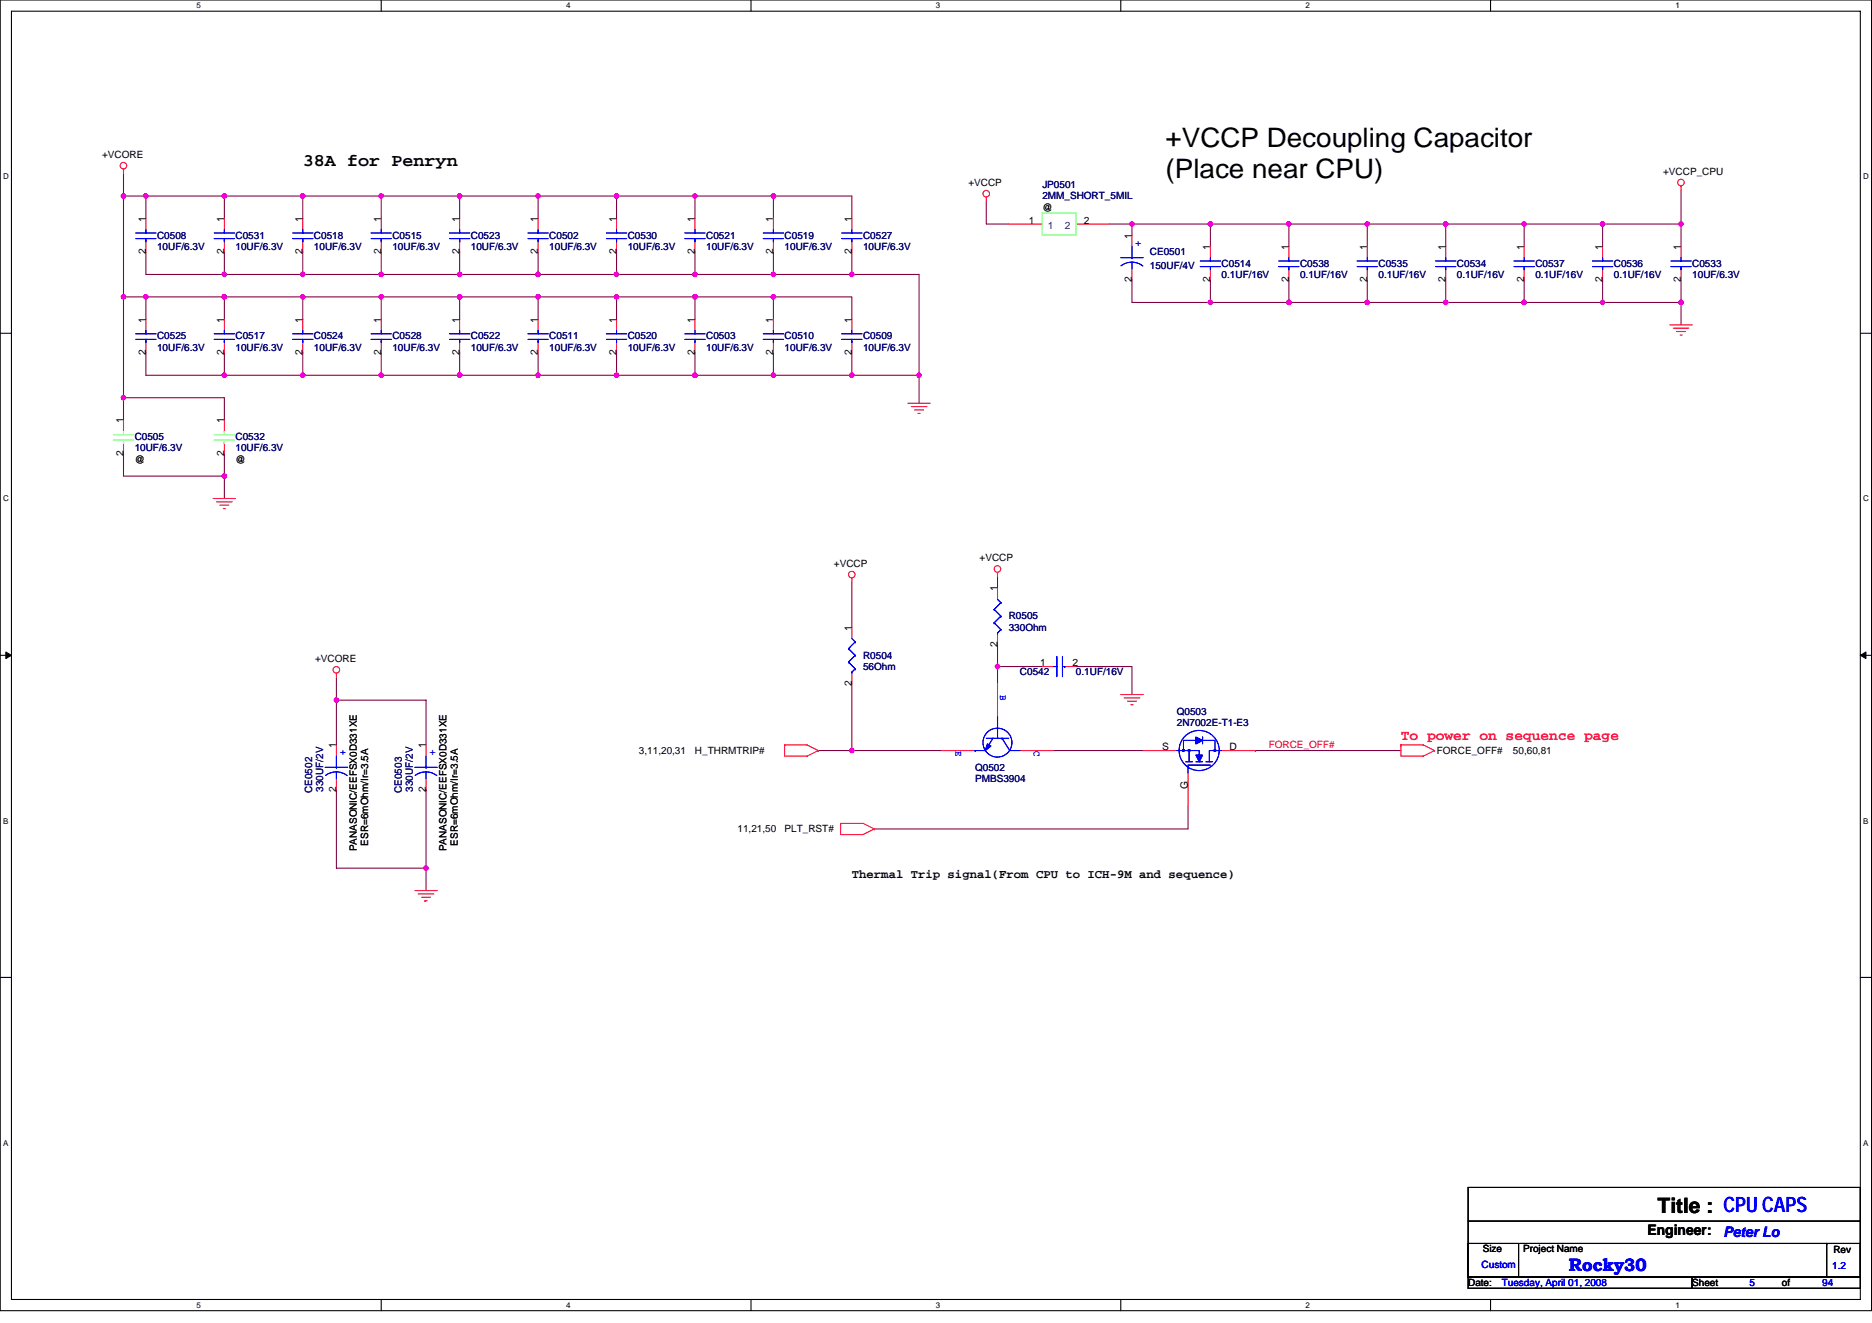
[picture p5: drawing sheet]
<svg xmlns="http://www.w3.org/2000/svg" width="297mm" height="210mm" viewBox="0 0 297 210" stroke-linecap="round" stroke-linejoin="round" font-family="sans-serif">
<path d="M0 0h297v208h-297zM1.8 1.8h293.4v204.4h-293.4z" fill="none" stroke="#000" stroke-width=".17"/>
<g fill="#fff">
<path d="M31.2 .2h.7v1.4h-.7z"/>
<path d="M31.2 206.4h.7v1.5h-.7z"/>
</g>
<path d="M60.5 0v1.8M60.5 206.2v1.8" fill="none" stroke="#000" stroke-width=".17"/>
<g fill="#fff">
<path d="M89.8 .2h.7v1.4h-.7z"/>
<path d="M89.8 206.4h.7v1.5h-.7z"/>
</g>
<path d="M119.2 0v1.8M119.2 206.2v1.8" fill="none" stroke="#000" stroke-width=".17"/>
<g fill="#fff">
<path d="M148.5 .2h.7v1.4h-.7z"/>
<path d="M148.5 206.4h.7v1.5h-.7z"/>
</g>
<path d="M177.8 0v1.8M177.8 206.2v1.8" fill="none" stroke="#000" stroke-width=".17"/>
<g fill="#fff">
<path d="M207.2 .2h.7v1.4h-.7z"/>
<path d="M207.2 206.4h.7v1.5h-.7z"/>
</g>
<path d="M236.5 0v1.8M236.5 206.2v1.8" fill="none" stroke="#000" stroke-width=".17"/>
<g fill="#fff">
<path d="M265.9 .2h.6v1.4h-.6z"/>
<path d="M265.9 206.4h.6v1.5h-.6z"/>
<path d="M.5 27.3h.9v1.4h-.9z"/>
<path d="M295.6 27.3h.9v1.4h-.9z"/>
<path d="M.5 78.4h.9v1.5h-.9z"/>
<path d="M295.6 78.4h.9v1.5h-.9z"/>
</g>
<path d="M0 52.9h1.8M295.2 52.9h1.8" fill="none" stroke="#000" stroke-width=".17"/>
<g fill="#fff">
<path d="M.5 129.6h.8v1.4h-.8z"/>
<path d="M295.6 129.6h.9v1.4h-.9z"/>
</g>
<path d="M0 104h1.8M295.2 104h1.8" fill="none" stroke="#000" stroke-width=".17"/>
<path d="M.9 103.5l.9 .5-.9 .5zM295.2 104l.9-.5v1z" fill="#000" stroke="#000" stroke-width=".16"/>
<g fill="#fff">
<path d="M.5 180.7h.8v1.4h-.8z"/>
<path d="M295.6 180.7h.9v1.4h-.9z"/>
</g>
<path d="M0 155.1h1.8M295.2 155.1h1.8M233 188.5h62.2v14.2h-62.2zM233 197.4h8v5.3h-8zM233 193.8h62.2M241.1 197.4h48.8M289.9 197.4h5.3v5.3h-5.3zM289.9 197.4h.1M295.2 193.8h.1M233 202.7h35.5v1.8h-35.5zM268.5 202.7h26.7v1.8h-26.7z" fill="none" stroke="#000" stroke-width=".17"/>
<g fill="none" stroke="#800040" stroke-width=".17">
<path d="M19.6 31.1h3.6M19.6 27.6v3.5M19.6 31.1h.1M19.6 31.1v35.6M23.2 31.1h112v3.6M23.2 31.1v3.6M23.2 31.1h.1M35.6 31.1h.1M35.6 31.1v3.6M48 31.1h.1M48 31.1v3.6M60.5 31.1h.1"/>
<path d="M60.5 31.1v3.6M72.9 31.1v3.6M72.9 31.1h.1M85.4 31.1h.1M85.4 31.1v3.6M97.8 31.1v3.6M97.8 31.1h.1M110.3 31.1v3.6M110.3 31.1h.1M122.7 31.1v3.6M122.7 31.1h.1M156.5 32v3.6h3.6"/>
<path d="M176.1 35.6h3.5v1.7M179.6 35.6h.1M179.6 35.6h12.5M192.1 35.6v3.5M192.1 35.6h12.4M204.5 35.6h.1M204.5 35.6v3.5M204.5 35.6h62.2M217 35.6v3.5M217 35.6h.1M229.4 35.6v3.5M229.4 35.6h.1"/>
<path d="M241.8 35.6v3.5M241.8 35.6h.1M254.3 35.6v3.5M254.3 35.6h.1M266.7 35.6v3.5M266.7 30.2v5.4M19.6 47.1h.1M19.6 47.1h3.6M23.2 47.1v3.6M23.2 47.1h.1M23.2 40v3.6h12.4M23.2 56v3.6h12.4"/>
<path d="M23.2 47.1h24.8M35.6 47.1v3.6M35.6 59.6h.1M35.6 47.1h.1M35.6 43.6h.1M35.6 40v3.6M35.6 43.6h110.2v16M35.6 56v3.6M35.6 59.6h12.4M48 47.1v3.6M48 43.6h.1M48 56v3.6"/>
<path d="M48 40v3.6M48 47.1h12.5M48 59.6h12.5M60.5 56v3.6M60.5 47.1h.1M60.5 47.1v3.6M60.5 40v3.6M60.5 59.6h.1M60.5 43.6h.1M60.5 59.6h24.9M60.5 47.1h24.9M72.9 47.1v3.6"/>
<path d="M72.9 47.1h.1M72.9 59.6h.1M72.9 43.6h.1M72.9 40v3.6M72.9 56v3.6M85.4 47.1v3.6M85.4 40v3.6M85.4 43.6h.1M85.4 56v3.6M85.4 47.1h12.4M85.4 59.6h12.4M97.8 59.6h.1"/>
<path d="M97.8 47.1h.1M97.8 47.1v3.6M97.8 43.6h.1M97.8 56v3.6M97.8 40v3.6M97.8 59.6h24.9M97.8 47.1h24.9M110.3 47.1h.1M110.3 47.1v3.6M110.3 43.6h.1M110.3 56v3.6M110.3 40v3.6"/>
<path d="M110.3 59.6h.1M122.7 47.1h12.5v3.6M122.7 56v3.6M122.7 47.1v3.6M122.7 40v3.6M122.7 59.6h12.5M122.7 43.6h.1M135.2 43.6h.1M135.2 40v3.6M135.2 59.6h.1M135.2 56v3.6M135.2 59.6h10.6"/>
<path d="M145.8 59.6v4.4M179.6 44.4v3.6h12.5M192.1 48h.1M192.1 44.4v3.6M192.1 48h74.6M204.5 44.4v3.6M204.5 48h.1M217 48h.1M217 44.4v3.6M229.4 44.4v3.6M229.4 48h.1M241.8 44.4v3.6"/>
<path d="M241.8 48h.1M254.3 48h.1M254.3 44.4v3.6M266.7 44.4v3.6M266.7 48h.1M266.7 48v3.6M19.6 72v3.6h16M19.6 63.1h16v3.6M19.6 63.1h.1M35.6 75.6v3.5M35.6 72h.1M35.6 72v3.6"/>
<path d="M135.2 92.5v7.1M158.3 91.6v1.7M53.4 111.1h.1M53.4 111.1h14.2v7.1M53.4 107.6v3.5M53.4 111.1v7.1M129.8 119.1h5.4M135.2 119.1h.1M135.2 108.5v10.6M135.2 119.1h14.2M158.3 105.8h7.1M158.3 102.2v3.6"/>
<path d="M158.3 105.8h.1M158.3 105.8v2.7M167.2 119.1h14.2M170.7 105.8h8.9v4.4M199.2 119.1h.1M199.2 119.1h23.1M53.4 125.3v12.5h14.2M67.6 125.3h.1M67.6 137.8v3.6M67.6 125.3v12.5M188.5 128v3.6h-49.8"/>
</g>
<g fill="#f0f" stroke="#f0f" stroke-width=".17">
<circle cx="35.6" cy="31.1" r=".35"/>
<circle cx="110.3" cy="59.5" r=".35"/>
<circle cx="97.8" cy="59.5" r=".35"/>
<circle cx="48" cy="31.1" r=".35"/>
<circle cx="60.5" cy="31.1" r=".35"/>
<circle cx="122.7" cy="47.1" r=".35"/>
<circle cx="110.3" cy="47.1" r=".35"/>
<circle cx="85.4" cy="31.1" r=".35"/>
<circle cx="48" cy="59.5" r=".35"/>
<circle cx="35.6" cy="59.5" r=".35"/>
<circle cx="135.2" cy="43.5" r=".35"/>
<circle cx="48" cy="47.1" r=".35"/>
<circle cx="35.6" cy="47.1" r=".35"/>
<circle cx="97.8" cy="47.1" r=".35"/>
<circle cx="72.9" cy="47.1" r=".35"/>
<circle cx="60.5" cy="47.1" r=".35"/>
<circle cx="23.1" cy="47.1" r=".35"/>
<circle cx="19.6" cy="47.1" r=".35"/>
<circle cx="19.6" cy="63.1" r=".35"/>
<circle cx="48" cy="43.5" r=".35"/>
<circle cx="85.4" cy="47.1" r=".35"/>
<circle cx="97.8" cy="43.5" r=".35"/>
<circle cx="72.9" cy="31.1" r=".35"/>
<circle cx="122.7" cy="31.1" r=".35"/>
<circle cx="254.3" cy="48" r=".35"/>
<circle cx="145.8" cy="59.5" r=".35"/>
<circle cx="135.2" cy="59.5" r=".35"/>
<circle cx="204.5" cy="35.5" r=".35"/>
<circle cx="85.4" cy="59.5" r=".35"/>
<circle cx="72.9" cy="59.5" r=".35"/>
<circle cx="110.3" cy="43.5" r=".35"/>
<circle cx="35.6" cy="43.5" r=".35"/>
<circle cx="60.5" cy="59.5" r=".35"/>
<circle cx="85.4" cy="43.5" r=".35"/>
<circle cx="266.7" cy="35.5" r=".35"/>
<circle cx="254.3" cy="35.5" r=".35"/>
<circle cx="72.9" cy="43.5" r=".35"/>
<circle cx="204.5" cy="48" r=".35"/>
<circle cx="192.1" cy="48" r=".35"/>
<circle cx="216.9" cy="48" r=".35"/>
<circle cx="60.5" cy="43.5" r=".35"/>
<circle cx="241.8" cy="48" r=".35"/>
<circle cx="229.4" cy="48" r=".35"/>
<circle cx="122.7" cy="59.5" r=".35"/>
<circle cx="266.7" cy="48" r=".35"/>
<circle cx="135.2" cy="119.1" r=".35"/>
<circle cx="35.6" cy="75.6" r=".35"/>
<circle cx="53.4" cy="111.1" r=".35"/>
<circle cx="67.6" cy="137.8" r=".35"/>
<circle cx="110.3" cy="31.1" r=".35"/>
<circle cx="97.8" cy="31.1" r=".35"/>
<circle cx="19.6" cy="31.1" r=".35"/>
<circle cx="216.9" cy="35.5" r=".35"/>
<circle cx="192.1" cy="35.5" r=".35"/>
<circle cx="179.6" cy="35.5" r=".35"/>
<circle cx="241.8" cy="35.5" r=".35"/>
<circle cx="229.4" cy="35.5" r=".35"/>
<circle cx="23.1" cy="31.1" r=".35"/>
<circle cx="122.7" cy="43.5" r=".35"/>
<circle cx="158.3" cy="105.8" r=".35"/>
</g>
<g fill="none" stroke="#f00" stroke-width=".17">
<path d="M19.6 26.8v.8M23.2 34.7v1.7M23.2 38.2v1.8M35.6 34.7v1.7M35.6 38.2v1.8M48 34.7v1.7M48 38.2v1.8M60.5 34.7v1.7M60.5 38.2v1.8M72.9 34.7v1.7M72.9 38.2v1.8M85.4 34.7v1.7"/>
<path d="M85.4 38.2v1.8M97.8 34.7v1.7M97.8 38.2v1.8M110.3 34.7v1.7M110.3 38.2v1.8M122.7 34.7v1.7M122.7 38.2v1.8M135.2 34.7v1.7M135.2 38.2v1.8M156.5 31.3v.7M160.1 35.6h5.3M170.7 35.6h5.4"/>
<path d="M179.6 37.3v1.8M192.1 39.1v1.8M204.5 39.1v1.8M217 39.1v1.8M229.4 39.1v1.8M241.8 39.1v1.8M254.3 39.1v1.8M266.7 29.5v.7M266.7 39.1v1.8M23.2 50.7v1.8M23.2 54.2v1.8M35.6 50.7v1.8"/>
<path d="M35.6 54.2v1.8M48 50.7v1.8M48 54.2v1.8M60.5 50.7v1.8M60.5 54.2v1.8M72.9 50.7v1.8M72.9 54.2v1.8M85.4 50.7v1.8M85.4 54.2v1.8M97.8 50.7v1.8M97.8 54.2v1.8M110.3 50.7v1.8"/>
<path d="M110.3 54.2v1.8M122.7 50.7v1.8M122.7 54.2v1.8M135.2 50.7v1.8M135.2 54.2v1.8M179.6 42.7v1.7M192.1 42.7v1.7M204.5 42.7v1.7M217 42.7v1.7M229.4 42.7v1.7M241.8 42.7v1.7M254.3 42.7v1.7"/>
<path d="M265 51.6h3.5M265.5 52.1h2.5M266 52.6h1.5M266.6 53.2h.3M266.7 42.7v1.7M19.6 66.7v1.8M19.6 70.2v1.8M33.8 79.1h3.6M34.4 79.7h2.4M35.6 66.7v1.8M35.6 70.2v1.8M144.1 64h3.5"/>
<path d="M144.6 64.5h2.5M145.1 65.1h1.5M145.7 65.6h.3M34.9 80.2h1.4M35.4 80.7h.4M135.2 91.7v.8M135.2 99.6v1.7M158.3 90.8v.8M158.3 93.3v1.8M53.4 106.8v.8M53.4 118.2v1.8M67.6 118.2v1.8"/>
<path d="M124.5 118.2h3.6l1.7 .9M124.5 118.2v1.8h3.6l1.7-.9M124.5 118.2h.1M129.8 119.1h.1M135.2 106.7v1.8M149.4 119.1h5.3M158.3 100.5v1.7M158.3 108.5v5.3M161.8 119.1h5.4M165.4 105.8h1.8M168.9 105.8h1.8M177.8 110.2h3.6"/>
<path d="M178.4 110.8h2.5M178.9 111.3h1.4M179.4 111.8h.4M181.4 119.1h5.3M193.8 119.1h5.4M222.3 118.2h3.5l1.8 .9M222.3 118.2v1.8h3.5l1.8-.9M222.3 118.2h.1M227.6 119.1h.1M53.4 123.6v1.7M67.6 123.6v1.7M133.4 130.7h3.5l1.8 .9"/>
<path d="M133.4 130.7v1.8h3.5l1.8-.9M133.4 130.7h.1M138.7 131.6h.1M188.5 122.7v5.3M65.8 141.4h3.6M66.4 141.9h2.5M66.9 142.4h1.4M67.4 143h.1M67.4 143h.4"/>
<circle cx="19.6" cy="26.3" r=".52"/>
<circle cx="156.5" cy="30.7" r=".52"/>
<circle cx="266.7" cy="29" r=".52"/>
<circle cx="135.2" cy="91.2" r=".52"/>
<circle cx="158.3" cy="90.3" r=".52"/>
<circle cx="53.4" cy="106.3" r=".52"/>
</g>
<g fill="none" stroke="#00f" stroke-width=".17">
<path d="M21.5 37h3.3M21.5 37.9h3.3M23.2 36.4v.6M23.2 38.2h.1M23.2 37.9v.3M34 37h3.2M34 37.9h3.2M35.6 36.4v.6M35.6 38.2h.1M35.6 37.9v.3M46.4 37h3.3M46.4 37.9h3.3"/>
<path d="M48 36.4v.6M48 38.2h.1M48 37.9v.3M58.9 37h3.2M58.9 37.9h3.2M60.5 36.4v.6M60.5 38.2h.1M60.5 37.9v.3M71.3 37h3.2M71.3 37.9h3.2M72.9 36.4v.6M72.9 38.2h.1"/>
<path d="M72.9 37.9v.3M83.8 37h3.2M83.8 37.9h3.2M85.4 36.4v.6M85.4 38.2h.1M85.4 37.9v.3M96.2 37h3.2M96.2 37.9h3.2M97.8 36.4v.6M97.8 38.2h.1M97.8 37.9v.3M108.7 37h3.2"/>
<path d="M108.7 37.9h3.2M110.3 36.4v.6M110.3 38.2h.1M110.3 37.9v.3M121.1 37h3.2M121.1 37.9h3.2M122.7 36.4v.6M122.7 38.2h.1M122.7 37.9v.3M133.6 37h3.2M133.6 37.9h3.2M135.2 36.4v.6"/>
<path d="M135.2 38.2h.1M135.2 37.9v.3M179.6 39.1v1.8M21.5 53h3.3M21.5 53.9h3.3M23.2 52.5v.5M23.2 54.2h.1M23.2 53.9v.3M34 53h3.2M34 53.9h3.2M35.6 52.5v.5M35.6 54.2h.1"/>
<path d="M35.6 53.9v.3M46.4 53h3.3M46.4 53.9h3.3M48 52.5v.5M48 54.2h.1M48 53.9v.3M58.9 53h3.2M58.9 53.9h3.2M60.5 52.5v.5M60.5 54.2h.1M60.5 53.9v.3M71.3 53h3.2"/>
<path d="M71.3 53.9h3.2M72.9 52.5v.5M72.9 54.2h.1M72.9 53.9v.3M83.8 53h3.2M83.8 53.9h3.2M85.4 52.5v.5M85.4 54.2h.1M85.4 53.9v.3M96.2 53h3.2M96.2 53.9h3.2M97.8 52.5v.5"/>
<path d="M97.8 54.2h.1M97.8 53.9v.3M108.7 53h3.2M108.7 53.9h3.2M110.3 52.5v.5M110.3 54.2h.1M110.3 53.9v.3M121.1 53h3.2M121.1 53.9h3.2M122.7 52.5v.5M122.7 54.2h.1M122.7 53.9v.3"/>
<path d="M133.6 53h3.2M133.6 53.9h3.2M135.2 52.5v.5M135.2 54.2h.1M135.2 53.9v.3M177.8 40.9h3.6M179.6 41.6l1.1 .2 .6 .4M179.6 41.6l-1.1 .2-.6 .4M179.6 41.6v1.1M179.6 40.9h.1M190.5 41.4h3.2M190.5 42.3h3.2"/>
<path d="M192.1 40.9v.5M192.1 42.7h.1M192.1 42.3v.4M202.9 41.4h3.2M202.9 42.3h3.2M204.5 40.9v.5M204.5 42.7h.1M204.5 42.3v.4M215.3 41.4h3.3M215.3 42.3h3.3M217 40.9v.5M217 42.7h.1"/>
<path d="M217 42.3v.4M227.8 41.4h3.2M227.8 42.3h3.2M229.4 40.9v.5M229.4 42.7h.1M229.4 42.3v.4M240.2 41.4h3.3M240.2 42.3h3.3M241.8 40.9v.5M241.8 42.7h.1M241.8 42.3v.4M252.7 41.4h3.2"/>
<path d="M252.7 42.3h3.2M254.3 40.9v.5M254.3 42.7h.1M254.3 42.3v.4M265.1 41.4h3.2M265.1 42.3h3.2M266.7 40.9v.5M266.7 42.7h.1M266.7 42.3v.4M157.8 98.8h.1M157.8 96.7h.1M157.8 98.8l1 1.1"/>
<path d="M157.8 96.7l1 1.1M158.3 95.1l.5 .6M158.8 99.9h.1M158.8 95.7h.1M158.8 97.8h.1M158.8 99.9l-.5 .6M158.8 97.8l-1 1M158.8 95.7l-1 1M134.6 105.1h.1M134.6 103h.1M134.6 105.1l1.1 1.1M134.6 103l1.1 1"/>
<path d="M135.2 106.7h.1M135.2 101.3l.5 .6M135.7 106.2h.1M135.7 101.9h.1M135.7 104h.1M135.7 106.2l-.5 .5M135.7 104l-1.1 1.1M135.7 101.9l-1.1 1.1M154.7 119.1h.1M156.5 117.2h3.6M157.6 117.2l-1.3 1.9h-1.6M158.3 100.5h.1"/>
<path d="M158.3 113.8v3.4M159 117.2l1.2 1.9h1.6M159 117.2h.1M167.2 105.8h.5M167.7 104.2v3.2M168.6 104.2v3.2M168.6 105.8h.3M168.9 105.8h.1M186.7 119.1h2v1.8M187.8 119.1v-1.6h5v1.6M188.7 119.1h1.6v1.8M190.8 117h.1"/>
<path d="M190.8 117v1.1M193.8 119.1h-1.9v1.8M51.6 121.8h3.6M53.4 122.5l1.1 .2 .6 .4M53.4 122.5l-1.1 .2-.7 .4M53.4 122.5v1.1M53.4 121.8h.1M53.4 120v1.8M65.8 121.8h3.6M67.6 122.5l1.1 .2 .6 .4M67.6 122.5l-1.1 .2-.6 .4M67.6 122.5v1.1"/>
<path d="M67.6 121.8h.1M67.6 120v1.8M188.1 120.9h1.1M189.8 120.9h1M191.3 120.9h1.1M192.1 121.4h-3.6v1.3"/>
<circle cx="158.3" cy="117.9" r="2.3"/>
<circle cx="190.3" cy="119.1" r="3.2"/>
</g>
<path d="M165.4 33.8h5.3v3.5h-5.3zM18 69h3.2M18 69.9h3.2M19.6 68.5v.5M19.6 70.2h.1M19.6 69.9v.3M34 69h3.2M34 69.9h3.2M35.6 68.5v.5M35.6 70.2h.1M35.6 69.9v.3" fill="none" stroke="#80ff80" stroke-width=".17"/>
<g fill="#00f" stroke="#00f" stroke-width=".17">
<path d="M192.6 119h.3v.2h-.3z" fill-rule="evenodd"/>
<path d="M188.6 119h.2v.2h-.2z" fill-rule="evenodd"/>
<path d="M187.7 119h.2v.2h-.2z" fill-rule="evenodd"/>
<path d="M189.8 117l1 .5-1 .6z" fill-rule="evenodd"/>
<path d="M189.8 119.8h1l-.5 1.1z" fill-rule="evenodd"/>
<path d="M192.6 119h.3v.2h-.3z" fill-rule="evenodd"/>
<path d="M188.6 119h.2v.2h-.2z" fill-rule="evenodd"/>
<path d="M187.7 119h.2v.2h-.2z" fill-rule="evenodd"/>
<path d="M189.8 117l1 .5-1 .6z" fill-rule="evenodd"/>
<path d="M189.8 119.8h1l-.5 1.1z" fill-rule="evenodd"/>
<path d="M156.7 118.1l.5 .3-.9 .7z" fill-rule="evenodd"/>
<path d="M156.7 118.1l.5 .3-.9 .7z" fill-rule="evenodd"/>
</g>
<g font-size="4.3">
<text x="185" y="23.4">+VCCP Decoupling Capacitor</text>
<text x="185" y="28.3">(Place near CPU)</text>
</g>
<text font-size="3.4" x="263" y="192.5">Title : CPU CAPS</text>
<text font-size="2.8" x="48" y="26.4">38A for Penryn</text>
<text font-size="2.8" fill="#00f" x="249" y="201.8">Rocky30</text>
<text font-size="2.3" fill="#f00" x="222.3" y="117.5">To power on sequence page</text>
<text font-size="2.3" x="261.4" y="195.9">Engineer:</text>
<text font-size="2.3" fill="#00f" x="273.5" y="196.3">Peter Lo</text>
<text font-size="1.9" x="135.2" y="139.4">Thermal Trip signal(From CPU to ICH-9M and sequence)</text>
<g font-size="1.6">
<text x="16.2" y="25.1">+VCORE</text>
<text x="153.7" y="29.5">+VCCP</text>
<text x="263.9" y="27.7">+VCCP_CPU</text>
<text x="23.1" y="35.2" transform="rotate(-90 23.1 35.2)">1</text>
<text x="35.6" y="35.2" transform="rotate(-90 35.6 35.2)">1</text>
<text x="48" y="35.2" transform="rotate(-90 48 35.2)">1</text>
<text x="60.5" y="35.2" transform="rotate(-90 60.5 35.2)">1</text>
<text x="72.9" y="35.2" transform="rotate(-90 72.9 35.2)">1</text>
<text x="85.4" y="35.2" transform="rotate(-90 85.4 35.2)">1</text>
<text x="97.8" y="35.2" transform="rotate(-90 97.8 35.2)">1</text>
<text x="110.3" y="35.2" transform="rotate(-90 110.3 35.2)">1</text>
<text x="122.7" y="35.2" transform="rotate(-90 122.7 35.2)">1</text>
<text x="135.1" y="35.2" transform="rotate(-90 135.1 35.2)">1</text>
<text x="163.3" y="35.5">1</text>
<text x="165.4" y="33.4">@</text>
<text x="172" y="35.5">2</text>
<text x="23.1" y="40.4" transform="rotate(-90 23.1 40.4)">2</text>
<text x="35.6" y="40.4" transform="rotate(-90 35.6 40.4)">2</text>
<text x="48" y="40.4" transform="rotate(-90 48 40.4)">2</text>
<text x="60.5" y="40.4" transform="rotate(-90 60.5 40.4)">2</text>
<text x="72.9" y="40.4" transform="rotate(-90 72.9 40.4)">2</text>
<text x="85.4" y="40.4" transform="rotate(-90 85.4 40.4)">2</text>
<text x="97.8" y="40.4" transform="rotate(-90 97.8 40.4)">2</text>
<text x="110.3" y="40.4" transform="rotate(-90 110.3 40.4)">2</text>
<text x="122.7" y="40.4" transform="rotate(-90 122.7 40.4)">2</text>
<text x="135.1" y="40.4" transform="rotate(-90 135.1 40.4)">2</text>
<text x="179.6" y="37.9" transform="rotate(-90 179.6 37.9)">1</text>
<text x="192" y="39.6" transform="rotate(-90 192 39.6)">1</text>
<text x="204.5" y="39.6" transform="rotate(-90 204.5 39.6)">1</text>
<text x="216.9" y="39.6" transform="rotate(-90 216.9 39.6)">1</text>
<text x="229.4" y="39.6" transform="rotate(-90 229.4 39.6)">1</text>
<text x="241.8" y="39.6" transform="rotate(-90 241.8 39.6)">1</text>
<text x="254.3" y="39.6" transform="rotate(-90 254.3 39.6)">1</text>
<text x="266.7" y="39.6" transform="rotate(-90 266.7 39.6)">1</text>
<text x="179.6" y="44.8" transform="rotate(-90 179.6 44.8)">2</text>
<text x="192" y="44.8" transform="rotate(-90 192 44.8)">2</text>
<text x="204.5" y="44.8" transform="rotate(-90 204.5 44.8)">2</text>
<text x="216.9" y="44.8" transform="rotate(-90 216.9 44.8)">2</text>
<text x="229.4" y="44.8" transform="rotate(-90 229.4 44.8)">2</text>
<text x="241.8" y="44.8" transform="rotate(-90 241.8 44.8)">2</text>
<text x="254.3" y="44.8" transform="rotate(-90 254.3 44.8)">2</text>
<text x="266.7" y="44.8" transform="rotate(-90 266.7 44.8)">2</text>
<text x="23.1" y="51.2" transform="rotate(-90 23.1 51.2)">1</text>
<text x="35.6" y="51.2" transform="rotate(-90 35.6 51.2)">1</text>
<text x="48" y="51.2" transform="rotate(-90 48 51.2)">1</text>
<text x="60.5" y="51.2" transform="rotate(-90 60.5 51.2)">1</text>
<text x="72.9" y="51.2" transform="rotate(-90 72.9 51.2)">1</text>
<text x="85.4" y="51.2" transform="rotate(-90 85.4 51.2)">1</text>
<text x="97.8" y="51.2" transform="rotate(-90 97.8 51.2)">1</text>
<text x="110.3" y="51.2" transform="rotate(-90 110.3 51.2)">1</text>
<text x="122.7" y="51.2" transform="rotate(-90 122.7 51.2)">1</text>
<text x="135.1" y="51.2" transform="rotate(-90 135.1 51.2)">1</text>
<text x="23.1" y="56.4" transform="rotate(-90 23.1 56.4)">2</text>
<text x="35.6" y="56.4" transform="rotate(-90 35.6 56.4)">2</text>
<text x="48" y="56.4" transform="rotate(-90 48 56.4)">2</text>
<text x="60.5" y="56.4" transform="rotate(-90 60.5 56.4)">2</text>
<text x="72.9" y="56.4" transform="rotate(-90 72.9 56.4)">2</text>
<text x="85.4" y="56.4" transform="rotate(-90 85.4 56.4)">2</text>
<text x="97.8" y="56.4" transform="rotate(-90 97.8 56.4)">2</text>
<text x="110.3" y="56.4" transform="rotate(-90 110.3 56.4)">2</text>
<text x="122.7" y="56.4" transform="rotate(-90 122.7 56.4)">2</text>
<text x="135.1" y="56.4" transform="rotate(-90 135.1 56.4)">2</text>
<text x="19.6" y="67.2" transform="rotate(-90 19.6 67.2)">1</text>
<text x="35.6" y="67.2" transform="rotate(-90 35.6 67.2)">1</text>
<text x="19.6" y="72.4" transform="rotate(-90 19.6 72.4)">2</text>
<text x="21.4" y="73.4">@</text>
<text x="35.6" y="72.4" transform="rotate(-90 35.6 72.4)">2</text>
<text x="37.4" y="73.4">@</text>
<text x="132.3" y="90">+VCCP</text>
<text x="155.4" y="89.1">+VCCP</text>
<text x="158.3" y="93.9" transform="rotate(-90 158.3 93.9)">1</text>
<text x="135.1" y="100.1" transform="rotate(-90 135.1 100.1)">1</text>
<text x="50" y="105.1">+VCORE</text>
<text x="158.3" y="102.6" transform="rotate(-90 158.3 102.6)">2</text>
<text x="165" y="105.8">1</text>
<text x="170.2" y="105.8">2</text>
<text x="135.1" y="108.8" transform="rotate(-90 135.1 108.8)">2</text>
<text x="53.4" y="118.8" transform="rotate(-90 53.4 118.8)">1</text>
<text x="67.6" y="118.8" transform="rotate(-90 67.6 118.8)">1</text>
<text x="101.4" y="119.7">3,11,20,31</text>
<text x="110.3" y="119.7">H_THRMTRIP#</text>
<text x="184.4" y="119.1">S</text>
<text x="195.1" y="119.1">D</text>
<text x="228" y="119.7">FORCE_OFF#</text>
<text x="240.1" y="119.7">50,60,81</text>
<text x="53.4" y="125.7" transform="rotate(-90 53.4 125.7)">2</text>
<text x="67.6" y="125.7" transform="rotate(-90 67.6 125.7)">2</text>
<text x="188.5" y="125.2" transform="rotate(-90 188.5 125.2)">G</text>
<text x="56.6" y="135.1" transform="rotate(-90 56.6 135.1)">PANASONIC/EEFSX0D331XE</text>
<text x="58.4" y="134.2" transform="rotate(-90 58.4 134.2)">ESR=6mOhm/Ir=3.5A</text>
<text x="70.9" y="135.1" transform="rotate(-90 70.9 135.1)">PANASONIC/EEFSX0D331XE</text>
<text x="72.6" y="134.2" transform="rotate(-90 72.6 134.2)">ESR=6mOhm/Ir=3.5A</text>
<text x="117" y="132.1">11,21,50</text>
<text x="124.5" y="132.1">PLT_RST#</text>
<text x="235.3" y="198.8">Size</text>
<text x="241.7" y="198.8">Project Name</text>
<text x="290.9" y="198.9">Rev</text>
<text x="233" y="204.1">Date:</text>
<text x="268.5" y="204.1">Sheet</text>
<text x="282.7" y="204.1">of</text>
</g>
<g font-size="1.6" fill="#000080">
<text x="165.4" y="29.9">JP0501</text>
<text x="165.4" y="31.6">2MM_SHORT_5MIL</text>
<text x="24.9" y="37.9">C0508</text>
<text x="24.9" y="39.6">10UF/6.3V</text>
<text x="37.4" y="37.9">C0531</text>
<text x="37.4" y="39.6">10UF/6.3V</text>
<text x="49.8" y="37.9">C0518</text>
<text x="49.8" y="39.6">10UF/6.3V</text>
<text x="62.3" y="37.9">C0515</text>
<text x="62.3" y="39.6">10UF/6.3V</text>
<text x="74.7" y="37.9">C0523</text>
<text x="74.7" y="39.6">10UF/6.3V</text>
<text x="87.2" y="37.9">C0502</text>
<text x="87.2" y="39.6">10UF/6.3V</text>
<text x="99.6" y="37.9">C0530</text>
<text x="99.6" y="39.6">10UF/6.3V</text>
<text x="112.1" y="37.9">C0521</text>
<text x="112.1" y="39.6">10UF/6.3V</text>
<text x="124.5" y="37.9">C0519</text>
<text x="124.5" y="39.6">10UF/6.3V</text>
<text x="136.9" y="37.9">C0527</text>
<text x="136.9" y="39.6">10UF/6.3V</text>
<text x="182.5" y="40.5">CE0501</text>
<text x="182.5" y="42.7">150UF/4V</text>
<text x="193.8" y="42.3">C0514</text>
<text x="193.8" y="44.1">0.1UF/16V</text>
<text x="206.3" y="42.3">C0538</text>
<text x="206.3" y="44.1">0.1UF/16V</text>
<text x="218.7" y="42.3">C0535</text>
<text x="218.7" y="44.1">0.1UF/16V</text>
<text x="231.2" y="42.3">C0534</text>
<text x="231.2" y="44.1">0.1UF/16V</text>
<text x="243.6" y="42.3">C0537</text>
<text x="243.6" y="44.1">0.1UF/16V</text>
<text x="256.1" y="42.3">C0536</text>
<text x="256.1" y="44.1">0.1UF/16V</text>
<text x="268.5" y="42.3">C0533</text>
<text x="268.5" y="44.1">10UF/6.3V</text>
<text x="24.9" y="53.9">C0525</text>
<text x="37.4" y="53.9">C0517</text>
<text x="49.8" y="53.9">C0524</text>
<text x="62.3" y="53.9">C0528</text>
<text x="74.7" y="53.9">C0522</text>
<text x="87.2" y="53.9">C0511</text>
<text x="99.6" y="53.9">C0520</text>
<text x="112.1" y="53.9">C0503</text>
<text x="124.5" y="53.9">C0510</text>
<text x="136.9" y="53.9">C0509</text>
<text x="24.9" y="55.6">10UF/6.3V</text>
<text x="37.4" y="55.6">10UF/6.3V</text>
<text x="49.8" y="55.6">10UF/6.3V</text>
<text x="62.3" y="55.6">10UF/6.3V</text>
<text x="74.7" y="55.6">10UF/6.3V</text>
<text x="87.2" y="55.6">10UF/6.3V</text>
<text x="99.6" y="55.6">10UF/6.3V</text>
<text x="112.1" y="55.6">10UF/6.3V</text>
<text x="124.5" y="55.6">10UF/6.3V</text>
<text x="136.9" y="55.6">10UF/6.3V</text>
<text x="21.4" y="69.9">C0505</text>
<text x="21.4" y="71.6">10UF/6.3V</text>
<text x="37.4" y="69.9">C0532</text>
<text x="37.4" y="71.6">10UF/6.3V</text>
<text x="160.1" y="98.3">R0505</text>
<text x="160.1" y="100.1">330Ohm</text>
<text x="136.9" y="104.5">R0504</text>
<text x="136.9" y="106.3">56Ohm</text>
<text x="161.8" y="107.2">C0542</text>
<text x="170.7" y="107.2">0.1UF/16V</text>
<text x="186.7" y="113.4">Q0503</text>
<text x="186.7" y="115.2">2N7002E-T1-E3</text>
<text x="49.5" y="125.9" transform="rotate(-90 49.5 125.9)">CE0502</text>
<text x="51.3" y="125.7" transform="rotate(-90 51.3 125.7)">330UF/2V</text>
<text x="63.8" y="125.9" transform="rotate(-90 63.8 125.9)">CE0503</text>
<text x="65.5" y="125.7" transform="rotate(-90 65.5 125.7)">330UF/2V</text>
<text x="154.7" y="122.3">Q0502</text>
<text x="154.7" y="124.1">PMBS3904</text>
</g>
<g font-size="1.6" fill="#004080">
<text x="166.3" y="36.3">1</text>
<text x="168.9" y="36.3">2</text>
</g>
<g font-size="1.6" fill="#00f">
<text x="180.1" y="39">+</text>
<text x="158.7" y="110.2" transform="rotate(90 158.7 110.2)">B</text>
<text x="53.9" y="119.9">+</text>
<text x="68.1" y="119.9">+</text>
<text x="151.6" y="119.1" transform="rotate(90 151.6 119.1)">E</text>
<text x="164" y="119.1" transform="rotate(90 164 119.1)">C</text>
<text x="235.1" y="201.3">Custom</text>
<text x="290.7" y="201.4">1.2</text>
<text x="238.3" y="204.1">Tuesday, April 01, 2008</text>
<text x="277.6" y="204.1">5</text>
<text x="289.1" y="204.1">94</text>
</g>
<text font-size="1.6" fill="#f00" x="201.3" y="118.8">FORCE_OFF#</text>
<g font-size="1.3">
<text x="31.2" y="1.3">5</text>
<text x="89.8" y="1.3">4</text>
<text x="148.5" y="1.3">3</text>
<text x="207.2" y="1.3">2</text>
<text x="265.8" y="1.3">1</text>
<text x=".5" y="28.5">D</text>
<text x="295.6" y="28.5">D</text>
<text x=".5" y="79.6">C</text>
<text x="295.6" y="79.6">C</text>
<text x=".5" y="130.7">B</text>
<text x="295.6" y="130.7">B</text>
<text x=".5" y="181.8">A</text>
<text x="295.6" y="181.8">A</text>
<text x="31.2" y="207.6">5</text>
<text x="89.8" y="207.6">4</text>
<text x="148.5" y="207.6">3</text>
<text x="207.2" y="207.6">2</text>
<text x="265.8" y="207.6">1</text>
</g>
</svg>
